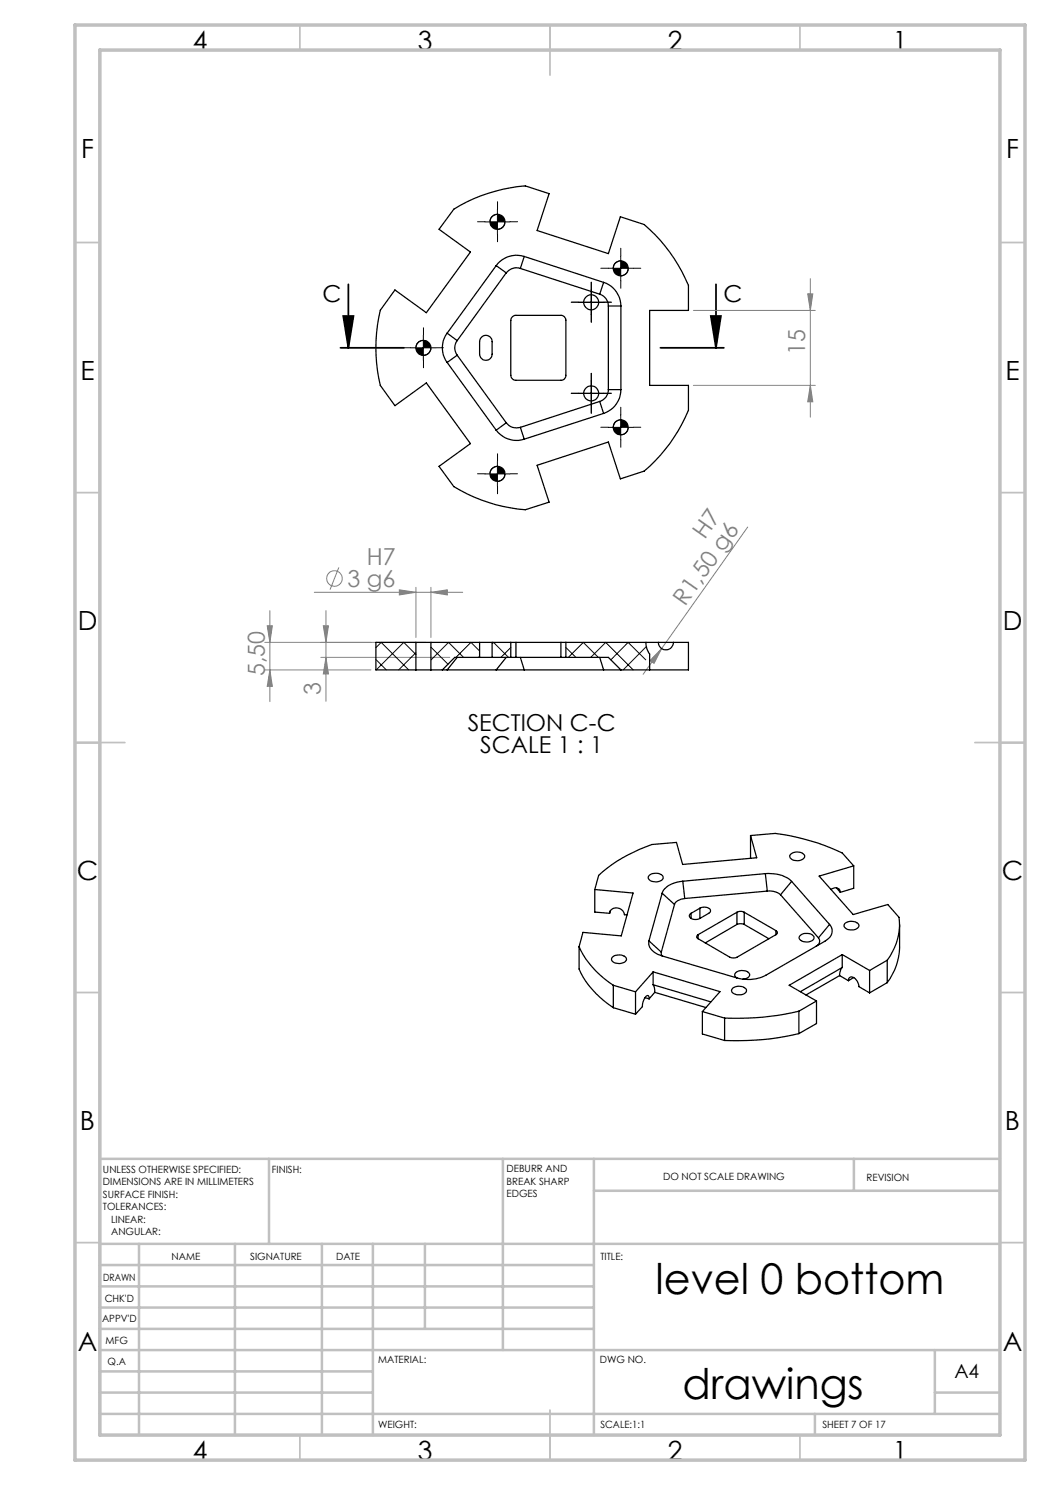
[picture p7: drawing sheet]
<svg xmlns="http://www.w3.org/2000/svg" width="210mm" height="297mm" viewBox="0 0 210 297" stroke-linecap="round" stroke-linejoin="round" font-family="sans-serif">
<g fill="none" stroke="#808080" stroke-width=".2">
<path d="M161.5 58.8h1.1l-.5 3.3zM162.1 55.7v27.7M138.7 77.1h24.4M138.7 62.1h24.4M162.1 77.1l.5 3.3h-1.1zM62.9 118.5h29.6M67.8 113.5l-1.8 4.4M79.9 118l3.3 .5-3.3 .5zM83.2 117.5v10M86.2 118.5l3.3-.5v1zM86.2 117.5v10M149.5 105.4l-17.2 24.3"/>
<path d="M53 134h21.2M53.4 125.2h1.1l-.5 3.3zM54 134l.5 3.3h-1.1zM54 122.1v18.2M64.2 131.5h25.8M64.7 125.2h1l-.5 3.3zM65.2 131.5l.5 3.3h-1zM65.2 122.1v18.2M85.2 128.5h-32.2M132.3 129.7l-1.5 3-.8-.6zM132.3 129.7l-3.7 5.2"/>
<circle cx="66.9" cy="115.7" r="1.55"/>
</g>
<g fill="none" stroke="#000" stroke-width=".2">
<path d="M97 44.4h5M99.5 42.9a1.5 1.5 0 0 0-1.5 1.5M99.5 41.9v5M101 44.4a1.5 1.5 0 0 1-1.5 1.5M118.3 58v5M121.6 53.7h5M124.1 52.2a1.56 1.56 0 0 0-1.5 1.5M124.1 51.2v5M125.6 53.7a1.44 1.44 0 0 1-1.5 1.5M82.2 69.6h5M84.7 68.1h-.2a1.45 1.45 0 0 0-1.3 1.5M84.7 67.1v5"/>
<path d="M86.2 69.6a1.56 1.56 0 0 1-1.5 1.5M115.7 60.5h5M115.7 78.7h5M118.3 76.2v5M97 94.8h5M99.5 93.3a1.5 1.5 0 0 0-1.5 1.5M99.5 92.3v5M101 94.8a1.5 1.5 0 0 1-1.5 1.5M121.6 85.5h5M124.1 84a1.56 1.56 0 0 0-1.5 1.5M124.1 83v5M125.6 85.5a1.44 1.44 0 0 1-1.5 1.5"/>
</g>
<path d="M69.7 56.9v12.7M143.2 56.9v12.7M68.1 69.6h12.7M68.7 63.2h2l-1 6.4zM132.1 69.6h12.7M142.2 63.2h2l-1 6.4z" fill="none" stroke="#000" stroke-width=".35"/>
<g fill="none" stroke="#000" stroke-width=".2" stroke-dasharray="15.2 1.3 1.3 1.3">
<path d="M97 44.3h-1.5M99.5 41.8v-1.5M99.5 46.8v1.5M102 44.3h1.5M118.3 57.9v-1.5M121.7 53.7h-1.5M124.2 51.2v-1.5M124.2 56.2v1.5M126.7 53.7h1.5M82.2 69.6h-1.5M84.7 67.1v-1.5M84.7 72.1v1.5"/>
<path d="M87.2 69.6h1.5M115.8 60.4h-1.5M115.8 78.7h-1.5M118.3 62.9v1.5M118.3 76.2v-1.5M120.8 60.4h1.5M120.8 78.7h1.5M97 94.8h-1.5M99.5 92.3v-1.5M99.5 97.3v1.5M102 94.8h1.5M118.3 81.2v1.5"/>
<path d="M121.7 85.5h-1.5M124.2 83v-1.5M124.2 88v1.5M126.7 85.5h1.5"/>
</g>
<g fill="none" stroke="#c0c0c0" stroke-width=".35">
<path d="M60 5v5M110 5v10M160 5v5M15 48.5h5M200 48.5h5M15 98.5h5M200 98.5h5M15 148.5h10M195 148.5h10M15 198.5h5M200 198.5h5M15 248.5h5"/>
<path d="M200 248.5h5M60 287v5M110 282v10M160 287v5"/>
</g>
<g fill="none" stroke="#c0c0c0" stroke-width=".5">
<path d="M53.8 231.8v17M100.6 231.8v38.2M118.8 231.8v55.2M118.8 238.2h81.2M170.8 231.8v6.4M200 231.8h-180v55.2M20 248.8h180M20 257.3h98.8M20 253h98.8M27.8 248.8v38.2M47 248.8v38.2M64.4 248.8v38.2"/>
<path d="M74.6 248.8v38.2M85 248.8v17M20 265.8h98.8M20 261.5h98.8M20 278.5h54.6M20 274.3h54.6M20 270h180M187 278.5h13M187 270v12.8M20 282.8h180M163 282.8v4.2"/>
</g>
<path d="M15 5h190v287h-190zM20 10h180v277h-180z" fill="none" stroke="#c0c0c0" stroke-width=".7"/>
<g fill="#000">
<path d="M142.2 63.2h2l-1 6.4zM68.7 63.2h2l-1 6.4z"/>
<path d="M122.6 85.5a1.5 1.5 0 0 0 1.5 1.5v-1.5zM124.1 84v1.5h1.5a1.49 1.49 0 0 0-1.5-1.5zM83.2 69.6a1.49 1.49 0 0 0 1.5 1.5v-1.5zM84.7 68.1v1.5h1.5a1.5 1.5 0 0 0-1.5-1.5zM122.6 53.7a1.5 1.5 0 0 0 1.5 1.5v-1.5zM124.1 52.2v1.5h1.5a1.44 1.44 0 0 0-1.5-1.5zM98 94.8a1.44 1.44 0 0 0 1.5 1.5v-1.5zM99.5 93.3v1.5h1.5a1.5 1.5 0 0 0-1.5-1.5zM98 44.4a1.44 1.44 0 0 0 1.5 1.5v-1.5zM99.5 42.9v1.5h1.5a1.56 1.56 0 0 0-1.5-1.5z"/>
</g>
<g fill="#808080">
<path d="M132.3 129.7l-1.5 3-.8-.6z"/>
<path d="M79.9 118l3.3 .5-3.3 .5zM86.2 118.5l3.3-.5v1z"/>
<path d="M54 134l.5 3.3h-1.1zM53.4 125.2h1.1l-.5 3.3z"/>
<path d="M162.1 77.1l.5 3.3h-1.1zM161.5 58.8h1.1l-.5 3.3zM65.2 131.5l.5 3.3h-1zM64.7 125.2h1l-.5 3.3z"/>
</g>
<g fill="none" stroke="#000" stroke-width=".25">
<path d="M90.8 41.8a32.3 32.3 0 0 1 14.3-4.6l4.7 1.5-2.4 7.4 14.3 4.6 2.4-7.3 4.7 1.5a32.4 32.4 0 0 1 8.9 12.2v5h-7.8v15h7.8v5a31.7 31.7 0 0 1-8.9 12.1l-4.7 1.6-2.4-7.4-14.3 4.7 2.4 7.3-4.7 1.5a32.8 32.8 0 0 1-14.3-4.6l-3-4 6.3-4.6-8.8-12.1-6.3 4.5-2.9-4a32.5 32.5 0 0 1 0-15l2.9-4.1 6.3 4.5 8.8-12.1-6.3-4.5zM99.2 53.1l-9.8 13.5M99.2 53.1l2 1.5M101.2 54.6l-9.8 13.5M104.1 53.7a2.59 2.59 0 0 0-2.9 .9M104.1 53.7l15.8 5.1M104.8 51.3a5 5 0 0 0-5.6 1.8M104.8 51.3l15.9 5.2M104.8 51.3l-.7 2.4M119.9 58.8a2.46 2.46 0 0 1 1.8 2.4M120.7 56.5a5 5 0 0 1 3.5 4.7M120.7 56.5l-.8 2.3"/>
<path d="M89.4 66.6a4.9 4.9 0 0 0 0 5.9M89.4 72.5l9.8 13.5M89.4 66.6l2 1.5M91.4 68.1a2.42 2.42 0 0 0 0 2.9M91.4 71l9.8 13.6M91.4 71l-2 1.5M96.4 67.3a1.24 1.24 0 0 1 1.3-.1 1.24 1.24 0 0 1 .7 1.1v2.5a1.25 1.25 0 0 1-1.2 1.3 1.25 1.25 0 0 1-1.3-1.3l.1-2.8zM102.5 63.4l.5-.3h9.2a.96 .96 0 0 1 1 1v11a.96 .96 0 0 1-1 1h-9a1.02 1.02 0 0 1-1-1v-11zM121.7 77.9a2.38 2.38 0 0 1-1.8 2.4M121.7 61.2h2.5M121.7 77.9h2.5M121.7 61.2v16.7"/>
<path d="M124.2 77.9a5 5 0 0 1-3.5 4.8M124.2 61.2v16.7M99.2 86a5.1 5.1 0 0 0 5.6 1.8M101.2 84.6a2.53 2.53 0 0 0 2.9 .9M101.2 84.6l-2 1.4M104.1 85.5l.7 2.3M119.9 80.3l-15.8 5.2M119.9 80.3l.8 2.4M120.7 82.7l-15.9 5.1M83.2 134h3M83.2 128.5h3M83.2 128.5h-8v5.5h8"/>
<path d="M83.2 128.5v5.5M86.2 128.5h9.7M86.2 134h2.3M86.2 128.5v5.5M88.5 134h.9M89.4 134h9.8M91.4 131.5l-2 2.5M95.9 131.5h2.5M95.9 128.5h2.5M95.9 128.5v3M95.9 131.5h-5l-2.4 2.5M98.4 128.5v3"/>
<path d="M98.4 131.5h3.8M98.4 128.5h3.8M99.2 134h5.6M101.2 131.5l-2 2.5M102.2 131.5h1M102.2 128.5h1M102.2 128.5v3M103.2 131.5h9M103.2 128.5h9M103.2 128.5v3M104.1 131.5l.7 2.5M104.8 134h15.9"/>
<path d="M112.2 131.5h1M112.2 128.5h1M112.2 128.5v3M113.2 128.5h24.5v5.5h-13.5M113.2 128.5v3M113.2 131.5h8.5l2.5 2.5M119.9 131.5l.8 2.5M120.7 134h3.5M129.2 128.5a3.7 3.7 0 0 0 .7 2.3v3.2M131.7 128.5a1.5 1.5 0 0 0 1.5 1.5 1.5 1.5 0 0 0 1.5-1.5M119 177.9l7.6 .7-2.4 8.6-7.6-.7-.8 2.8M119 177.9v4.5l2.9 .3"/>
<path d="M130 175a1.98 1.98 0 0 1 2.6 .4 1.09 1.09 0 0 1-1.4 1 1.18 1.18 0 0 1-1.5-1.1zM132.4 178.6l-2.6 9.6M132.4 178.6l2.5 2.3M136.6 176.2a4.9 4.9 0 0 0-4.1 2.1l-.1 .3M136.6 176.2l.3 3.5M136.9 179.7a2.23 2.23 0 0 0-2 1.2M150.1 167.1l1.2 4.5-14.8 1.3-1.2-4.4-4.9 .4a30.1 30.1 0 0 0-10.7 6.2l-.7 2.8M150.1 167.1a22.1 22.1 0 0 1 10.7 .7l4 1.2 3.7 1.6 2.2 2.6M150.1 167.1v4.6M153.1 174.7a6.7 6.7 0 0 1 5.2 1.6M153.1 174.7l-16.5 1.5M153.1 174.7l.4 3.5"/>
<path d="M153.5 178.2a3.4 3.4 0 0 1 2.6 .8M153.5 178.2l-16.6 1.5M156.1 179l7.6 8.6M158.3 170.7a2.03 2.03 0 0 1 2.6 .4 1.48 1.48 0 0 1-2 1 .77 .77 0 0 1-.8-.5 .77 .77 0 0 1 .2-.9zM158.3 176.3l7.6 8.6M158.3 176.3l-2.2 2.7M166.2 177.9a1.06 1.06 0 0 1 1.1-.3 1.06 1.06 0 0 1 .8 .9M167.3 177.6l.8 .9M170.7 173.2l-6.9 2 6.8 7.7 7-2 2.2 2.6a12 12 0 0 1-2.4 8.5M170.7 173.2v4.5l-2.6 .8M115.8 189.3a18.5 18.5 0 0 0 6.9 7.8M115.8 189.3v4.5a18.5 18.5 0 0 0 6.9 7.7"/>
<path d="M121.9 182.7a1.51 1.51 0 0 1 1.6-1.1 1.51 1.51 0 0 1 1.4 1.3l.5 .1M122.1 182.2l-.2 .5M122.4 191.4a1.97 1.97 0 0 1 2.9 .3 1.14 1.14 0 0 1-1.4 1 1.17 1.17 0 0 1-1.6-1.1zM122.7 197.1l4.4 1.3M122.7 197.1v4.4M127.1 198.4v4.4M129 199.5l.8 .3M129.8 188.2a2.68 2.68 0 0 0 2.2 2.8l15.4 4.6M129.8 188.2l2.5 2.2M129.8 199.8l-.2-.7a2.09 2.09 0 0 0-1.1 2.2l-1.4 1.5M130.6 197l.2 .4 .2 1.1M130.6 194.4l13.4 3.9-3.5 4"/>
<path d="M130.6 194.4l-3.5 4M130.6 194.4v2.6M130.6 197l11.6 3.4M131 198.5l10.2 3M131 198.5l-1.2 1.3M132.3 190.4l.1 .8M134.9 180.9l-2.6 9.5M138.2 182.7a.59 .59 0 0 0-.3 .6 .59 .59 0 0 0 .5 .5l.8 .1 .8-.2M138.2 182.7v1M139.6 186.9a.43 .43 0 0 0-.3 .4 .43 .43 0 0 0 .3 .4M139.6 186.9v.8M140 181.6a1.55 1.55 0 0 1 2.1 .5v.3l-.4 .3-1.7 1"/>
<path d="M140 181.6l-1.8 1.1M140 181.6v2.1M146.5 197.7a1.99 1.99 0 0 1 2.8 .3 1.26 1.26 0 0 1-1.7 1 .98 .98 0 0 1-1.2-1.1zM147.4 195.6a.72 .72 0 0 1-.4-.9 .72 .72 0 0 1 .7-.5 1.57 1.57 0 0 1 2.2 .8l-.3 .5-1 .3M147.4 182.5a1.57 1.57 0 0 1 1.4 0M147.4 184.9l.5-.2 .9 .2M147.4 182.5l-7.8 4.4M147.4 182.5v2.4M147.4 184.9l-6.4 3.7M148.8 182.5l6.4 3.6M148.8 182.5v2.4M148.8 184.9l5 2.8"/>
<path d="M155.2 186.9l-7.8 4.5-.5 .2-.9-.2-6.4-3.7M155.2 186.1a.43 .43 0 0 1 .3 .4 .43 .43 0 0 1-.3 .4M155.2 186.1v.8M160 187.1a1.99 1.99 0 0 1 2.8 .3 1.14 1.14 0 0 1-1.4 1 1.42 1.42 0 0 1-1.6-.9zM163.7 187.6a1.06 1.06 0 0 1-.5 1.6M165.9 184.9a2.1 2.1 0 0 1-.9 3.3l-11.8 6.8a7.9 7.9 0 0 1-5.8 .6M165.9 184.9l-2.2 2.7M167.9 195.1l-6.7 3.9M167.9 195.1l1.8 1M168.5 193.5a2.49 2.49 0 0 0-.6 1.6M168.5 190.9l5.4 3.2M168.5 190.9l-10.7 6.2 5.5 3.1"/>
<path d="M168.5 190.9v2.6M168.5 193.5l-8.4 4.8M169.1 184.6a2.04 2.04 0 0 1 2.7 .4 1.25 1.25 0 0 1-1.7 1 1.04 1.04 0 0 1-1.3-1.1zM169.7 196.1a.72 .72 0 0 1 .5-.7 .72 .72 0 0 1 .9 .4l.5 .7 .2 .8 2.1 1.3M170.7 195.5l-1 .6M173.9 194.1v4.5M177.4 192l-3.5 2.1M177.4 192v4.5M177.4 196.5l-3.5 2.1M179.9 184.9v4.5a12.4 12.4 0 0 1-2.5 7.1M122.7 201.5l4.4 1.3M140.5 202.3l4.4 1.3"/>
<path d="M140.5 202.3v4.5l4.4 1.3M144.9 203.6v4.5M159.8 202.2a53.3 53.3 0 0 1-14.9 1.4M159.8 206.7a53.3 53.3 0 0 1-14.9 1.4M159.8 202.2v4.5M163.3 200.2l-3.5 2M163.3 200.2v4.5l-3.5 2"/>
<circle cx="99.5" cy="44.4" r="1.51"/>
<circle cx="124.1" cy="53.7" r="1.51"/>
<circle cx="84.7" cy="69.6" r="1.49"/>
<circle cx="118.2" cy="78.7" r="1.5"/>
<circle cx="118.2" cy="60.5" r="1.5"/>
<circle cx="99.5" cy="94.8" r="1.51"/>
<circle cx="124.1" cy="85.5" r="1.51"/>
</g>
<g fill="none" stroke="#000" stroke-width=".2">
<path d="M75.2 129.5l1-1 5.5 5.5M75.2 131.9l2.1 2.1M83.2 130.9l-2.4-2.4-5.6 5.5M83.2 130.5l-3.5 3.5M86.2 133.9v.1M86.2 129.4l3.4 3.5M92.7 131.5l-3-3-3.5 3.5M95.9 130.2l-1.7-1.7-3 3M95.9 131.2l-.2 .3M98.4 128.8l.3-.3 3 3M102.2 129.5l-2 2M113.2 129.5l2 2"/>
<path d="M113.7 131.5l3-3 3 3M118.1 131.5l3-3 5.5 5.5M122.2 132l3.4-3.5 3.6 3.5M129.3 129.3l-4.7 4.7"/>
</g>
<g font-size="8.5">
<text x="131.1" y="258.8">level 0 bottom</text>
<text x="136.5" y="279.7">drawings</text>
</g>
<g font-size="5.3">
<text x="38.5" y="9.9">4</text>
<text x="83.5" y="9.9">3</text>
<text x="133.6" y="9.9">2</text>
<text x="178.6" y="9.9">1</text>
<text x="16.2" y="31.7">F</text>
<text x="201.2" y="31.7">F</text>
<text x="16.1" y="75.9">E</text>
<text x="201.1" y="75.9">E</text>
<text x="15.5" y="125.9">D</text>
<text x="200.5" y="125.9">D</text>
<text x="15.4" y="175.9">C</text>
<text x="200.4" y="175.9">C</text>
<text x="16" y="225.9">B</text>
<text x="201" y="225.9">B</text>
<text x="15.5" y="270.2">A</text>
<text x="200.5" y="270.2">A</text>
<text x="38.5" y="291.9">4</text>
<text x="83.5" y="291.9">3</text>
<text x="133.6" y="291.9">2</text>
<text x="178.6" y="291.9">1</text>
</g>
<g font-size="4.7">
<text x="64.5" y="60.3">C</text>
<text x="144.7" y="60.3">C</text>
<text x="93.5" y="146.1">SECTION C-C</text>
<text x="96.1" y="150.6">SCALE 1 : 1</text>
</g>
<g font-size="4.7" fill="#808080">
<text x="161.1" y="70.9" transform="rotate(-90 161.1 70.9)">15</text>
<text x="141" y="108" transform="rotate(-55 141 108)">H7</text>
<text x="73.3" y="112.9">H7</text>
<text x="69.5" y="117.4">3 g6</text>
<text x="137.1" y="121.3" transform="rotate(-55 137.1 121.3)">R1,50 g6</text>
<text x="53" y="135.2" transform="rotate(-90 53 135.2)">5,50</text>
<text x="64.2" y="139" transform="rotate(-90 64.2 139)">3</text>
</g>
<text font-size="3.9" x="190.9" y="275.5">A4</text>
<g font-size="2">
<text x="20.6" y="234.6">UNLESS OTHERWISE SPECIFIED:</text>
<text x="20.6" y="237.1">DIMENSIONS ARE IN MILLIMETERS</text>
<text x="20.6" y="239.6">SURFACE FINISH:</text>
<text x="54.4" y="234.6">FINISH:</text>
<text x="101.3" y="234.5">DEBURR AND</text>
<text x="101.3" y="237">BREAK SHARP</text>
<text x="101.3" y="239.5">EDGES</text>
<text x="132.6" y="236">DO NOT SCALE DRAWING</text>
<text x="173.3" y="236.2">REVISION</text>
<text x="20.6" y="242.1">TOLERANCES:</text>
<text x="22.2" y="244.6">LINEAR:</text>
<text x="22.2" y="247.1">ANGULAR:</text>
<text x="34.3" y="252">NAME</text>
<text x="50" y="251.9">SIGNATURE</text>
<text x="67.2" y="251.9">DATE</text>
<text x="120.1" y="251.9">TITLE:</text>
<text x="20.6" y="256.1">DRAWN</text>
<text x="20.9" y="260.3">CHK'D</text>
<text x="20.4" y="264.4">APPV'D</text>
<text x="21.1" y="268.8">MFG</text>
<text x="21.5" y="273">Q.A</text>
<text x="75.6" y="272.5">MATERIAL:</text>
<text x="120" y="272.5">DWG NO.</text>
<text x="75.6" y="285.5">WEIGHT:</text>
<text x="120.1" y="285.6">SCALE:1:1</text>
<text x="164.5" y="285.6">SHEET 7 OF 17</text>
</g>
</svg>
